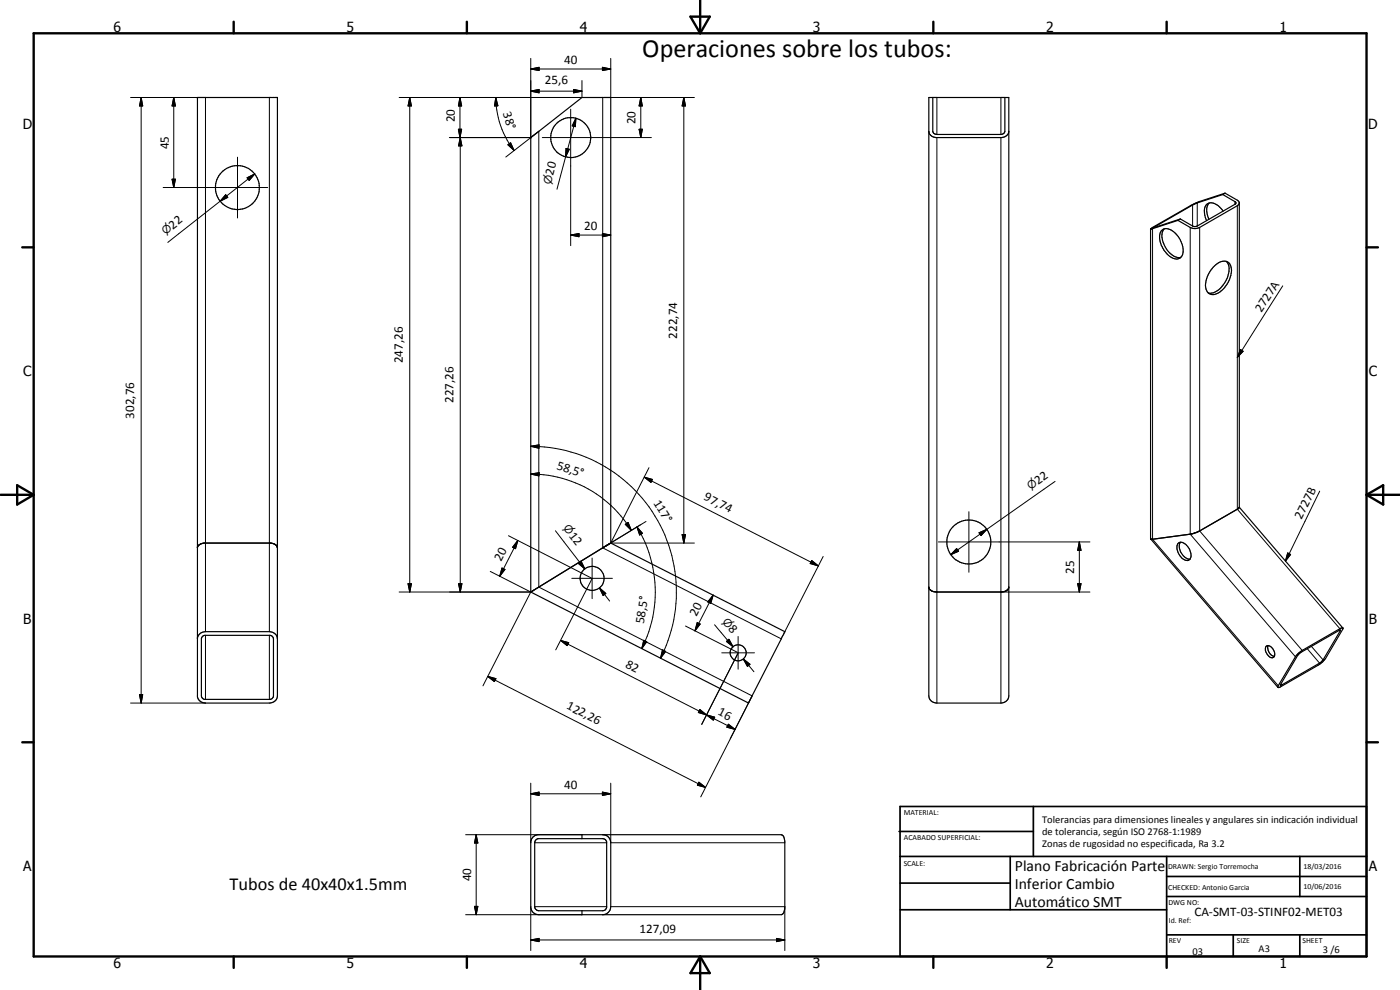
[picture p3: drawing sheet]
<svg xmlns="http://www.w3.org/2000/svg" width="420mm" height="297mm" viewBox="0 0 420 297" stroke-linecap="round" stroke-linejoin="round" font-family="sans-serif">
<g fill="none" stroke="#000" stroke-width=".35">
<path d="M59.3 29.3h24v179.5a2.32 2.32 0 0 1-2.5 2.1h-19.1a2.42 2.42 0 0 1-2.4-1.8zM278.8 29.3h24v179.5a2.32 2.32 0 0 1-2.4 2.1h-19.2a2.32 2.32 0 0 1-2.4-2.1zM278.8 39.4a2.11 2.11 0 0 0 2 1.9h19.9a2.2 2.2 0 0 0 2.1-1.9M279.9 29.3v10.1l.3 .5 1 .4h19.2l.6-.1 .6-.8v-10.1M159.3 41.3l15.4-12h8.6v133.6l52.2 26.6-10.8 21.4-65.4-33.3zM367 58.4l-8.8 2.9-11.8 6.9M367 58.4l3.8 2.2v.6l-11.7 6.7h-1l-3.9-2.2M367.7 58l-.7 .4M367.7 58l-9.2 3.1-13.2 7.6M367.7 58l3.6 2.1 .6 .7v91.5l-13 7.5-1.7 .5-11.3 1.5-.6-.1M345.3 68.7v93M346.3 68.2h.1"/>
<path d="M348.5 69.3a2.77 2.77 0 0 1 4.1 .5 6.5 6.5 0 0 1 2.1 7.1 2.37 2.37 0 0 1-3.6 0 7.5 7.5 0 0 1-2.9-7zM349.4 68.7a4.4 4.4 0 0 0 .1 5 5.7 5.7 0 0 0 4.5 3.6l.4-.1M353.5 66.1l-8.2 2.6M354.2 65.7l-.7 .4M354.2 65.7l-7.9 2.5M362.9 60.9a4.2 4.2 0 0 0-.1 4.9M367.1 63.4a4.1 4.1 0 0 0-4.3-2.4 2.81 2.81 0 0 0-1.2 3.7l.6 1.5M368.1 78.4l.7 1.3a6.5 6.5 0 0 1-1.1 4.8 5.3 5.3 0 0 1-5.1 3.4M371.9 61l-.6 .7-11.3 6.5a3.1 3.1 0 0 1-2.8 0l-3.7-2.1M364.1 80.2a3.6 3.6 0 0 1 4.5-1.5 4.6 4.6 0 0 1 .2 5.5 6.5 6.5 0 0 1-5 4.2 2.66 2.66 0 0 1-2-3.3 8.9 8.9 0 0 1 2.3-4.9zM371.9 152.2l31.1 36.2M59.3 164.2a2.3 2.3 0 0 1 2-1.3h19.9a2.02 2.02 0 0 1 2.1 1.5"/>
<path d="M183.2 163l-23.9 14.6M183.2 162.9h.1M183.2 162.9v.1M278.8 176.1l.2 .7 .6 .5 1.6 .3h19.2a2.13 2.13 0 0 0 2.4-1.5M345.3 161.7l38.2 44.5M353.5 163.1a1.96 1.96 0 0 1 2.9 .9 3.4 3.4 0 0 1 .6 3.9 2.35 2.35 0 0 1-3.1-1.5l-.4-.7a2.93 2.93 0 0 1 0-2.6zM354.2 162.7a3.8 3.8 0 0 0 3 5.1M59.3 191.3a2.44 2.44 0 0 1 2.4-1.8h19.1a2.32 2.32 0 0 1 2.5 2.2M60.7 191l.7-.4h19.7l.5 .2 .5 .9v17.1l-.3 .7-.7 .3h-19.7l-.5-.2-.5-.8v-17.1zM380 193.9a1.56 1.56 0 0 1 2.2 1.1 1.54 1.54 0 0 1-.3 2.4 2.55 2.55 0 0 1-1.9-3.5zM380.6 193.7a2.7 2.7 0 0 0 1.8 3.2M389.3 196.4l1.5-1.2 11.3-6.6 .9-.2-.1 .5-5.1 8.7-1 1.2-12.6 7.4-.6 .1v-.6z"/>
<path d="M389.5 196.5l1-.8 11.3-6.5 .5-.1-5.2 8.9-.7 .8-12.1 6.8zM160 251.1l1.4-.7h73.1a1.73 1.73 0 0 1 1 2.1v19.9a1.95 1.95 0 0 1-1 2h-72.8a2.46 2.46 0 0 1-2.4-2v-19.9zM160.9 252l.5-.4h19.5l.7 .3 .5 .7v19.7l-.5 .7-.7 .3h-19.2l-1-.6-.2-.7v-19.1zM174.7 250.4v1.2M180.9 250.4a2.38 2.38 0 0 1 2.4 2.5v19.1a2.46 2.46 0 0 1-2.4 2.4M174.7 273.3v1.1"/>
<circle cx="71.3" cy="56.3" r="6.6"/>
<circle cx="171.3" cy="41.3" r="6"/>
<circle cx="177.7" cy="173.6" r="3.6"/>
<circle cx="290.8" cy="162.6" r="6.6"/>
<circle cx="221.5" cy="195.9" r="2.4"/>
</g>
<g fill="none" stroke="#000" stroke-width=".3">
<path d="M159.3 17.5v23.8h-24.4M183.3 17.5v11.8M39.2 29.3h22.5v160.2M42.4 29.3l.4 2.5h-.9zM42.4 29.3v181.6M52.1 29.3l.6 2.5h-1.1zM52.1 29.3v27M80.8 29.3v160.2M123 29.3l.5 2.5h-1zM123 29.3v148.3M137.6 38.8h.9l-.5 2.5zM138 29.3l.5 2.5h-.9z"/>
<path d="M138 29.3v12M148.8 29.3l.6 2.4-1 .1zM148.8 29.3a26.2 26.2 0 0 0 5.5 15.9M159.3 20.7l2.5-.5v1zM159.3 27.3l2.5-.5v1.1zM159.3 20.7h24M159.3 27.3h15.4M171.3 32.8v40.9M172.2 26.8l2.5 .5-2.5 .6zM172.8 35.5l-.1 2.5-1-.2zM172.8 35.5l-3.1 11.6M174.7 24.2v5.1h-54.9"/>
<path d="M180.8 20.2l2.5 .5-2.5 .5zM191.8 38.8h1l-.5 2.5zM192.3 29.3l.5 2.5h-1zM192.3 29.3v12M205.2 29.3l.5 2.5h-1zM205.2 29.3v133.6M208.4 29.3h-27.5v135.1M281.2 29.3v11M300.4 29.3v11M49 56.3h31.3M51.6 53.8h1.1l-.6 2.5zM67.7 58.4l.7 .8-2.3 1.2z"/>
<path d="M71.3 47.2v18.2M74.2 53.3l2.2-1.1-1.6 1.9zM76.4 52.2l-10.3 8.2M138.1 41.3l.5 2.5h-1zM138.1 41.3v136.3M151.8 47.1l9.9-7.7v136.7l64 32.7-6.6 12.9M152.4 43.4l.8-.6 1.1 2.4zM162.8 41.3h32.7M169.7 47.1l-2.5 9.7M169.9 44.5l.9 .3-1.1 2.3zM281.2 41.3v169.6M300.4 41.3v169.6"/>
<path d="M66.1 60.4l-15.7 12.3M171.3 70.5l2.5-.4v.9zM171.3 70.5h12M180.8 70.1l2.5 .4-2.5 .5zM345.9 68.6v93.2l37.7 43.9M346.6 68v.2M357.2 68.2v92.1l31.6 36.8M357.9 61.5v6.3M359.3 60.9v6.9M360 68.2v91.1l30.8 35.9M370.6 60.5v.8M371.3 61.7v91.1l30.8 35.8"/>
<path d="M385 85.8l-13.7 21.4M372.3 104.9l.8 .5-1.8 1.8zM159.3 133.9l2.5-.4-.1 1zM159.3 133.9a43.7 43.7 0 0 1 38.9 63.6M159.3 142.2l2.5-.4-.1 1zM159.3 142.2a35.2 35.2 0 0 1 30.2 16.9M166.7 159.3l8.8 11.4M187.7 157.3l.8-.5 1 2.3zM191.2 158.1l1.6 1.9-.8 .5zM191.2 158.1a37.5 37.5 0 0 1 1.4 36.5M192.2 157.5l-11.3 6.9M193.4 143.2l2.4 .6-.4 .9z"/>
<path d="M193.4 143.2l52.2 26.6M193.9 156.5l-13 7.9M194.8 140.3l-11.5 22.6h25.1M290.8 153.5v18.2M293.8 159.9l2.4-1.1-1.8 1.9zM296.2 158.8l-10.8 7.6M316.6 144.4l-20.4 14.4M396.1 147.4l-10.3 21M119.8 177.6h39.5M122.5 175.1h1l-.5 2.5zM137.6 175.1h1l-.5 2.5zM147.1 171.4l12.2 6.2"/>
<path d="M150.7 170.4l.8 .5-1.5 2zM152.6 160.7l24.9 12.7M155.4 162.2l-.7 2.4-.9-.4zM155.4 162.2l-5.4 10.7M159.3 177.6l-14.4 28.2M171.6 173.5h12.2M173.6 169l.8-.6 1.1 2.3zM177.6 173.7l-10.8 21.3M177.7 167.4v12.2M179.9 176.4l1.9 1.7-.8 .6zM179.9 176.4l3.1 3.9M180.9 164.4l53.6 27.3"/>
<path d="M204.7 160.4h1l-.5 2.5zM214 178.6l-.7 2.4-.9-.4zM214 178.6l-5.4 10.7M243.6 168.2l2 1.6-2.4-.7zM247 167l-11.5 22.5M281.6 162.6h45.5M287.1 164.6l.6 .8-2.3 1zM300.4 177.6h26.7M323.4 175.1h1l-.5 2.5zM323.9 162.6l.5 2.5h-1zM323.9 162.6v15M386.4 165.9l.9 .5-1.5 2z"/>
<path d="M61.7 190.6v19.2M80.8 190.6v19.2M168.2 192.2l2.5 .6-.5 .9zM168.2 192.2l43.8 22.3M193.2 192.1l.9 .4-1.5 2.1zM198.8 195l1 .5-1.6 2zM205.7 187.8l15.6 7.9M209.2 186.8l.9 .4-1.5 2.1zM214.4 187.5l5.6 6.6M216.6 195.9h9.8M218 192.4l.8-.6 1.2 2.3zM218.4 192.1l1.6 2"/>
<path d="M221.4 196.1l-10.8 21.2M221.5 191v9.8M223.1 197.7l2 1.6-.8 .6zM223.1 197.7l3.2 3.8M392.3 194.6l3.7 4.4M393.6 193.9l3.5 4.1M402 189.1l.2 .2M39.2 210.9h22.5M41.9 208.4h.9l-.4 2.5zM146.4 202.9l2.4 .7-.4 .9zM146.4 202.9l65.3 33.4M210 212.9l2 1.6-2.4-.7z"/>
<path d="M212 214.5l2.5 .7-.4 .9zM212 214.5l8.6 4.4M218.6 217.3l2 1.6-2.5-.7zM224.7 210.9l-14.4 28.2M384.5 205.1l.2 .4M159.3 238.2l2.5-.5v1zM159.3 235v17.9M159.3 238.2h24M180.8 237.7l2.5 .5-2.5 .5zM183.3 235v17.9h52.2M209.8 234.7l1.9 1.6-2.4-.7zM139.7 250.4h35"/>
<path d="M142.9 250.4l.5 2.5h-1zM142.9 250.4v24M160.5 252.9h21.6M139.7 274.4h35M142.4 271.9h1l-.5 2.5zM159.3 272v13.2M160.5 272h21.6M183.3 272h52.2v13.2M159.3 282l2.5-.4v.9zM159.3 282h76.2M233 281.6l2.5 .4-2.5 .5z"/>
</g>
<g fill="#000">
<circle cx="59.3" cy="29.3" r=".18"/>
<circle cx="159.3" cy="41.3" r=".18"/>
<circle cx="345.3" cy="68.7" r=".18"/>
</g>
<g fill="none" stroke="#000" stroke-width=".71">
<path d="M10.1 10h400v277h-400zM70.1 6.5v3.5M140.1 6.5v3.5M207.2 5h5.8l-2.9 5zM210.1 0v10M280.1 6.5v3.5M350.1 6.5v3.5M6.7 74.2h3.4M410.1 74.2h3.4M.2 148.5h9.9M5.2 145.6l4.9 2.9-4.9 2.9zM410.1 148.5h10"/>
<path d="M410.1 148.5l5-2.9v5.8zM6.7 222.7h3.4M410.1 222.7h3.4M70.1 287v3.4M140.1 287v3.4M210.1 287v10M210.1 287l2.9 5h-5.8zM280.1 287v3.4M350.1 287v3.4"/>
</g>
<g fill="none" stroke="#000" stroke-width=".51">
<path d="M269.8 249.5h40.3M270.1 242h140v45h-140zM270.1 257h140M303.2 257v16M310.1 242v15M350.1 257v30M390.1 257v12M270.1 265h33.1M270.1 273h80M350.1 269h60M350.1 263h60M350.1 280.5h60"/>
<path d="M370.1 280.5v6.5M390.1 280.5v6.5"/>
</g>
<g fill="#000">
<path d="M42.4 29.3l.4 2.5h-.9zM52.1 29.3l.6 2.5h-1.1zM123 29.3l.5 2.5h-1zM137.6 38.8h.9l-.5 2.5zM138 29.3l.5 2.5h-.9zM148.8 29.3l.6 2.4-1 .1zM159.3 20.7l2.5-.5v1zM159.3 27.3l2.5-.5v1.1zM172.2 26.8l2.5 .5-2.5 .6zM172.8 35.5l-.1 2.5-1-.2zM180.8 20.2l2.5 .5-2.5 .5zM191.8 38.8h1l-.5 2.5z"/>
<path d="M192.3 29.3l.5 2.5h-1zM205.2 29.3l.5 2.5h-1zM51.6 53.8h1.1l-.6 2.5zM67.7 58.4l.7 .8-2.3 1.2zM74.2 53.3l2.2-1.1-1.6 1.9zM138.1 41.3l.5 2.5h-1zM152.4 43.4l.8-.6 1.1 2.4zM169.9 44.5l.9 .3-1.1 2.3zM171.3 70.5l2.5-.4v.9zM180.8 70.1l2.5 .4-2.5 .5zM372.3 104.9l.8 .5-1.8 1.8zM159.3 133.9l2.5-.4-.1 1z"/>
<path d="M159.3 142.2l2.5-.4-.1 1zM187.7 157.3l.8-.5 1 2.3zM193.4 143.2l2.4 .6-.4 .9zM122.5 175.1h1l-.5 2.5zM137.6 175.1h1l-.5 2.5zM150.7 170.4l.8 .5-1.5 2zM155.4 162.2l-.7 2.4-.9-.4zM173.6 169l.8-.6 1.1 2.3zM179.9 176.4l1.9 1.7-.8 .6zM191.2 158.1l1.6 1.9-.8 .5zM204.7 160.4h1l-.5 2.5zM243.6 168.2l2 1.6-2.4-.7z"/>
<path d="M287.1 164.6l.6 .8-2.3 1zM293.8 159.9l2.4-1.1-1.8 1.9zM323.4 175.1h1l-.5 2.5zM323.9 162.6l.5 2.5h-1zM386.4 165.9l.9 .5-1.5 2zM168.2 192.2l2.5 .6-.5 .9zM193.2 192.1l.9 .4-1.5 2.1zM198.8 195l1 .5-1.6 2zM209.2 186.8l.9 .4-1.5 2.1zM214 178.6l-.7 2.4-.9-.4zM218 192.4l.8-.6 1.2 2.3zM223.1 197.7l2 1.6-.8 .6z"/>
<path d="M41.9 208.4h.9l-.4 2.5zM146.4 202.9l2.4 .7-.4 .9zM210 212.9l2 1.6-2.4-.7zM212 214.5l2.5 .7-.4 .9zM218.6 217.3l2 1.6-2.5-.7zM159.3 238.2l2.5-.5v1zM180.8 237.7l2.5 .5-2.5 .5zM209.8 234.7l1.9 1.6-2.4-.7zM142.9 250.4l.5 2.5h-1zM142.4 271.9h1l-.5 2.5zM159.3 282l2.5-.4v.9zM233 281.6l2.5 .4-2.5 .5z"/>
</g>
<text font-size="7.9" x="192.7" y="17.1">Operaciones sobre los tubos:</text>
<text font-size="5.5" x="68.9" y="267.2">Tubos de 40x40x1.5mm</text>
<g font-size="4.7">
<text x="304.6" y="261.2">Plano Fabricación Parte</text>
<text x="304.6" y="266.6">Inferior Cambio</text>
<text x="304.6" y="272">Automático SMT</text>
</g>
<g font-size="4.2">
<text x="34" y="9.6">6</text>
<text x="104" y="9.6">5</text>
<text x="174" y="9.6">4</text>
<text x="244" y="9.6">3</text>
<text x="314" y="9.6">2</text>
<text x="384" y="9.6">1</text>
<text x="6.8" y="38.7">D</text>
<text x="410.6" y="38.7">D</text>
<text x="7" y="112.9">C</text>
<text x="410.8" y="112.9">C</text>
<text x="7" y="187.1">B</text>
<text x="410.8" y="187.1">B</text>
<text x="7" y="261.4">A</text>
<text x="410.8" y="261.4">A</text>
<text x="34" y="290.4">6</text>
<text x="104" y="290.4">5</text>
<text x="174" y="290.4">4</text>
<text x="244" y="290.4">3</text>
<text x="314" y="290.4">2</text>
<text x="384" y="290.4">1</text>
</g>
<g font-size="3.9">
<text x="169.3" y="19.1">40</text>
<text x="163.5" y="25.3">25,6</text>
<text x="150.9" y="34" transform="rotate(72 150.9 34)">38°</text>
<text x="136.5" y="36.7" transform="rotate(-90 136.5 36.7)">20</text>
<text x="190.7" y="37.3" transform="rotate(-90 190.7 37.3)">20</text>
<text x="50.6" y="44.8" transform="rotate(-90 50.6 44.8)">45</text>
<text x="166" y="52.8" transform="rotate(-75 166 52.8)">20</text>
<text x="51.9" y="68.9" transform="rotate(-38 51.9 68.9)">22</text>
<text x="175.3" y="69">20</text>
<text x="378.6" y="93.9" transform="rotate(-58 378.6 93.9)">2727A</text>
<text x="203.2" y="101.6" transform="rotate(-90 203.2 101.6)">222,74</text>
<text x="120.9" y="109" transform="rotate(-90 120.9 109)">247,26</text>
<text x="40.3" y="125.6" transform="rotate(-90 40.3 125.6)">302,76</text>
<text x="136.1" y="120.9" transform="rotate(-90 136.1 120.9)">227,26</text>
<text x="166.9" y="140.7" transform="rotate(18 166.9 140.7)">58,5°</text>
<text x="211.1" y="149.9" transform="rotate(27 211.1 149.9)">97,74</text>
<text x="311.5" y="145.5" transform="rotate(-35 311.5 145.5)">22</text>
<text x="196" y="150.9" transform="rotate(58 196 150.9)">117°</text>
<text x="390.6" y="156" transform="rotate(-64 390.6 156)">2727B</text>
<text x="170.6" y="160.8" transform="rotate(52 170.6 160.8)">12</text>
<text x="150.4" y="168.6" transform="rotate(-63 150.4 168.6)">20</text>
<text x="322.4" y="172.1" transform="rotate(-90 322.4 172.1)">25</text>
<text x="209" y="185" transform="rotate(-63 209 185)">20</text>
<text x="193.2" y="187.2" transform="rotate(-81 193.2 187.2)">58,5°</text>
<text x="218.4" y="188.8" transform="rotate(50 218.4 188.8)">8</text>
<text x="187.5" y="200.2" transform="rotate(27 187.5 200.2)">82</text>
<text x="169.8" y="212.6" transform="rotate(27 169.8 212.6)">122,26</text>
<text x="215.3" y="214.4" transform="rotate(27 215.3 214.4)">16</text>
<text x="169.3" y="236.6">40</text>
<text x="141.4" y="264.5" transform="rotate(-90 141.4 264.5)">40</text>
<text x="358.5" y="275">CA-SMT-03-STINF02-MET03</text>
<text x="192" y="280">127,09</text>
</g>
<g font-size="3.3">
<text x="165.3" y="55.5" transform="rotate(-75 165.3 55.5)">⌀</text>
<text x="49.6" y="70.6" transform="rotate(-38 49.6 70.6)">⌀</text>
<text x="309.2" y="147.1" transform="rotate(-35 309.2 147.1)">⌀</text>
<text x="168.9" y="158.5" transform="rotate(52 168.9 158.5)">⌀</text>
<text x="216.6" y="186.7" transform="rotate(50 216.6 186.7)">⌀</text>
</g>
<g font-size="3.1">
<text x="312.7" y="246.8">Tolerancias para dimensiones lineales y angulares sin indicación individual</text>
<text x="312.7" y="250.4">de tolerancia, según ISO 2768-1:1989</text>
<text x="312.7" y="254">Zonas de rugosidad no especificada, Ra 3.2</text>
<text x="357.9" y="286.4">03</text>
<text x="377.7" y="285.6">A3</text>
<text x="397" y="285.9">3 /6</text>
</g>
<g font-size="2.4">
<text x="271.2" y="244.4">MATERIAL:</text>
<text x="271.3" y="252">ACABADO SUPERFICIAL:</text>
<text x="271.2" y="259.7">SCALE:</text>
<text x="350.6" y="260.8">DRAWN: Sergio Torremocha</text>
<text x="391.2" y="260.6">18/03/2016</text>
<text x="350.6" y="267">CHECKED: Antonio Garcia</text>
<text x="391.2" y="266.7">10/06/2016</text>
<text x="350.6" y="271.4">DWG NO:</text>
<text x="350.8" y="276.9">Id. Ref:</text>
<text x="350.8" y="282.8">REV</text>
<text x="371.2" y="282.9">SIZE</text>
<text x="390.9" y="282.9">SHEET</text>
</g>
</svg>
